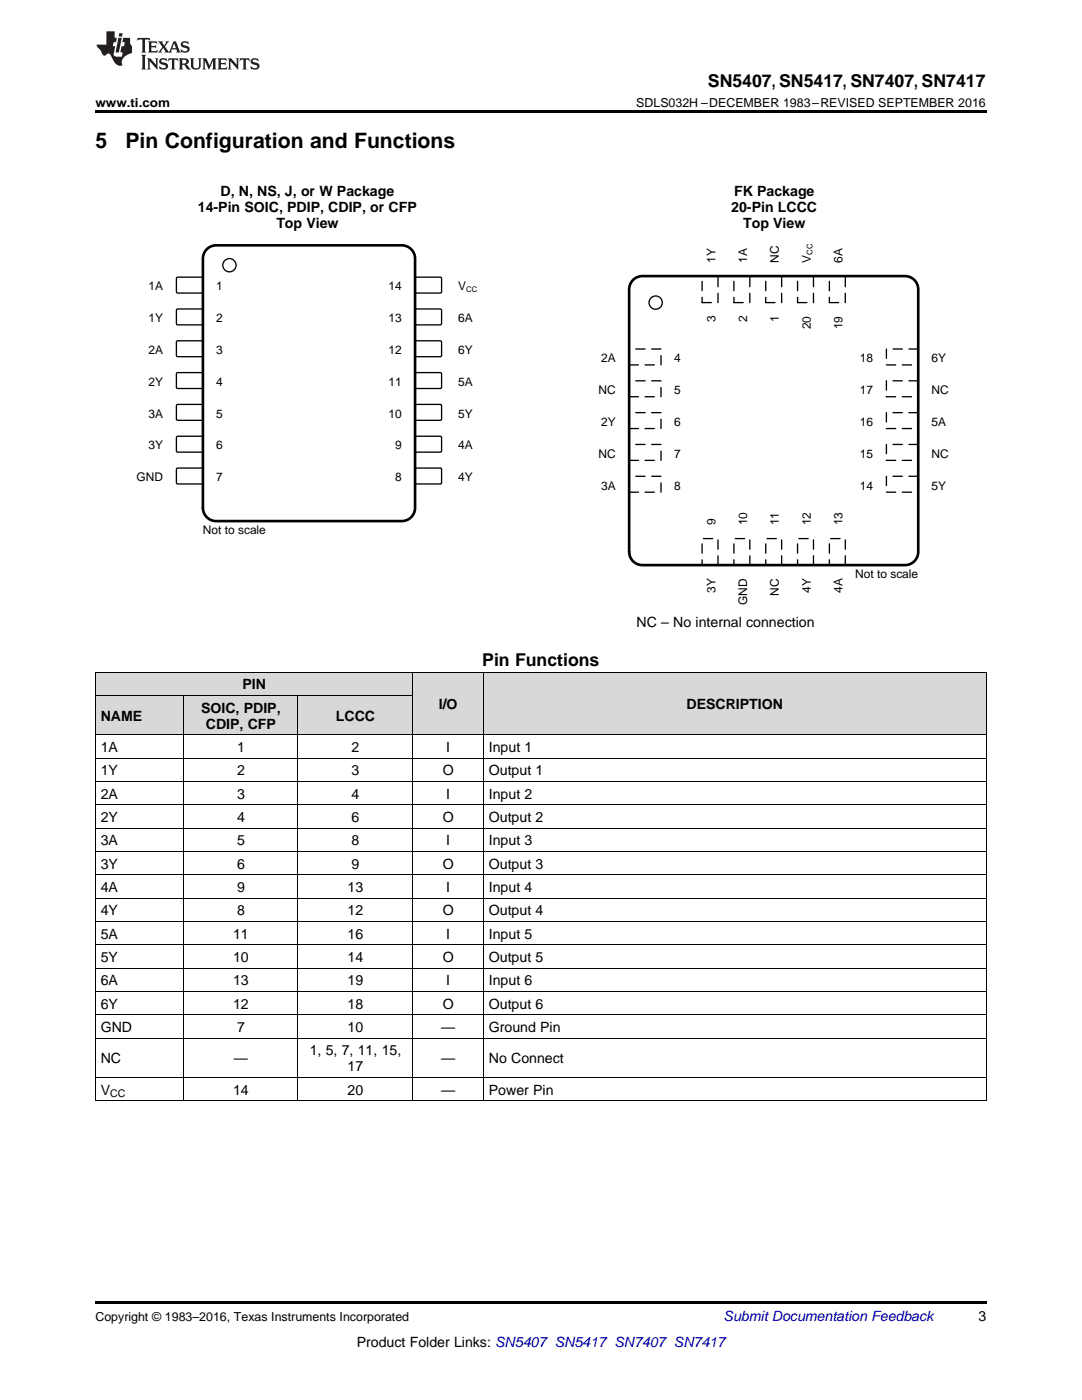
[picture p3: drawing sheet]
<svg xmlns="http://www.w3.org/2000/svg" width="216mm" height="279mm" viewBox="0 0 216 279" stroke-linecap="round" stroke-linejoin="round" font-family="sans-serif">
<g fill="#d8d8d8">
<path d="M82.4 134.2h14.1v12.5h-14.1z"/>
<path d="M96.5 134.2h100.3v12.5h-100.3z"/>
<path d="M19 138.9h17.7v7.8h-17.7z"/>
<path d="M36.7 138.9h22.8v7.8h-22.8z"/>
<path d="M59.5 138.9h22.9v7.8h-22.9z"/>
<path d="M19 134.2h17.7v4.7h-17.7z"/>
<path d="M36.7 134.2h22.8v4.7h-22.8z"/>
<path d="M59.5 134.2h22.9v4.7h-22.9z"/>
</g>
<path d="M19 219.7h.2zM59.4 219.7h.1zM82.3 219.7h.1zM96.4 219.7h.1zM196.7 219.7h.1zM19 259.7h177.8v.5h-177.8z" fill="#000"/>
<g fill="none" stroke="#000" stroke-width=".2">
<path d="M19 138.8h63.4M19 134.1h177.8M19.1 134.2v85.5M36.6 138.8v80.9M59.5 138.8v80.9M82.4 134.2v85.5M96.4 134.2v85.5M196.8 134.2v85.5M19 155.9h177.8M19 151.3h177.8M19 146.6h177.8M19 179.2h177.8"/>
<path d="M19 174.6h177.8M19 169.9h177.8M19 165.3h177.8M19 160.6h177.8M19 197.9h177.8M19 193.2h177.8M19 188.5h177.8M19 183.9h177.8M19 219.7h177.8M19 215h177.8M19 207.2h177.8M19 202.5h177.8"/>
</g>
<path d="M125.5 69.7h6.4v3.1h-6.4z" fill-rule="evenodd" fill="#fff"/>
<path d="M125.5 69.7h6.4v3.1h-6.4z" fill="none" stroke="#000" stroke-width=".26" stroke-dasharray="1.9 1.3"/>
<path d="M125.5 76h6.4v3.2h-6.4z" fill-rule="evenodd" fill="#fff"/>
<path d="M125.5 76h6.4v3.2h-6.4z" fill="none" stroke="#000" stroke-width=".26" stroke-dasharray="1.9 1.3"/>
<path d="M125.5 82.4h6.4v3.1h-6.4z" fill-rule="evenodd" fill="#fff"/>
<path d="M125.5 82.4h6.4v3.1h-6.4z" fill="none" stroke="#000" stroke-width=".26" stroke-dasharray="1.9 1.3"/>
<path d="M125.5 88.7h6.4v3.2h-6.4z" fill-rule="evenodd" fill="#fff"/>
<path d="M125.5 88.7h6.4v3.2h-6.4z" fill="none" stroke="#000" stroke-width=".26" stroke-dasharray="1.9 1.3"/>
<path d="M125.5 95.1h6.4v3.1h-6.4z" fill-rule="evenodd" fill="#fff"/>
<path d="M125.5 95.1h6.4v3.1h-6.4z" fill="none" stroke="#000" stroke-width=".26" stroke-dasharray="1.9 1.3"/>
<path d="M140.1 107.5h3.2v5.3h-3.2z" fill-rule="evenodd" fill="#fff"/>
<path d="M140.1 107.5h3.2v5.3h-3.2z" fill="none" stroke="#000" stroke-width=".26" stroke-dasharray="1.9 1.3"/>
<path d="M146.4 107.5h3.2v5.3h-3.2z" fill-rule="evenodd" fill="#fff"/>
<path d="M146.4 107.5h3.2v5.3h-3.2z" fill="none" stroke="#000" stroke-width=".26" stroke-dasharray="1.9 1.3"/>
<path d="M152.8 107.5h3.2v5.3h-3.2z" fill-rule="evenodd" fill="#fff"/>
<path d="M152.8 107.5h3.2v5.3h-3.2z" fill="none" stroke="#000" stroke-width=".26" stroke-dasharray="1.9 1.3"/>
<path d="M159.1 107.5h3.2v5.3h-3.2z" fill-rule="evenodd" fill="#fff"/>
<path d="M159.1 107.5h3.2v5.3h-3.2z" fill="none" stroke="#000" stroke-width=".26" stroke-dasharray="1.9 1.3"/>
<path d="M165.5 107.5h3.2v5.3h-3.2z" fill-rule="evenodd" fill="#fff"/>
<path d="M165.5 107.5h3.2v5.3h-3.2z" fill="none" stroke="#000" stroke-width=".26" stroke-dasharray="1.9 1.3"/>
<path d="M176.9 95.1h6.3v3.1h-6.3z" fill-rule="evenodd" fill="#fff"/>
<path d="M176.9 95.1h6.3v3.1h-6.3z" fill="none" stroke="#000" stroke-width=".26" stroke-dasharray="1.9 1.3"/>
<path d="M176.9 88.7h6.3v3.2h-6.3z" fill-rule="evenodd" fill="#fff"/>
<path d="M176.9 88.7h6.3v3.2h-6.3z" fill="none" stroke="#000" stroke-width=".26" stroke-dasharray="1.9 1.3"/>
<path d="M176.9 82.4h6.3v3.1h-6.3z" fill-rule="evenodd" fill="#fff"/>
<path d="M176.9 82.4h6.3v3.1h-6.3z" fill="none" stroke="#000" stroke-width=".26" stroke-dasharray="1.9 1.3"/>
<path d="M176.9 76h6.3v3.2h-6.3z" fill-rule="evenodd" fill="#fff"/>
<path d="M176.9 76h6.3v3.2h-6.3z" fill="none" stroke="#000" stroke-width=".26" stroke-dasharray="1.9 1.3"/>
<path d="M176.9 69.7h6.3v3.1h-6.3z" fill-rule="evenodd" fill="#fff"/>
<path d="M176.9 69.7h6.3v3.1h-6.3z" fill="none" stroke="#000" stroke-width=".26" stroke-dasharray="1.9 1.3"/>
<path d="M165.5 55.1h3.2v5.3h-3.2z" fill-rule="evenodd" fill="#fff"/>
<path d="M165.5 55.1h3.2v5.3h-3.2z" fill="none" stroke="#000" stroke-width=".26" stroke-dasharray="1.9 1.3"/>
<path d="M159.1 55.1h3.2v5.3h-3.2z" fill-rule="evenodd" fill="#fff"/>
<path d="M159.1 55.1h3.2v5.3h-3.2z" fill="none" stroke="#000" stroke-width=".26" stroke-dasharray="1.9 1.3"/>
<path d="M152.8 55.1h3.2v5.3h-3.2z" fill-rule="evenodd" fill="#fff"/>
<path d="M152.8 55.1h3.2v5.3h-3.2z" fill="none" stroke="#000" stroke-width=".26" stroke-dasharray="1.9 1.3"/>
<path d="M146.4 55.1h3.2v5.3h-3.2z" fill-rule="evenodd" fill="#fff"/>
<path d="M146.4 55.1h3.2v5.3h-3.2z" fill="none" stroke="#000" stroke-width=".26" stroke-dasharray="1.9 1.3"/>
<path d="M140.1 55.1h3.2v5.3h-3.2z" fill-rule="evenodd" fill="#fff"/>
<path d="M140.1 55.1h3.2v5.3h-3.2z" fill="none" stroke="#000" stroke-width=".26" stroke-dasharray="1.9 1.3"/>
<circle cx="130.8" cy="60.4" r="1.32" fill="none" stroke="#000" stroke-width=".26"/>
<path d="M126.1 56.1a2.64 2.64 0 0 1 2.1-1h52.4a2.65 2.65 0 0 1 2.6 2.6v52.4a2.65 2.65 0 0 1-2.6 2.7h-52.4a2.65 2.65 0 0 1-2.7-2.7v-52.4l.1-.6z" fill="none" stroke="#000" stroke-width=".53"/>
<path d="M35.2 55.4l.3-.1h4.9l.1 .3v2.8l-.3 .1-4.9-.1-.1-.2z" fill-rule="evenodd" fill="#fff"/>
<path d="M35.2 55.4l.3-.1h4.9l.1 .3v2.8l-.3 .1-4.9-.1-.1-.2z" fill="none" stroke="#000" stroke-width=".26"/>
<path d="M82.9 55.4l.2-.1h4.9l.1 .3v2.8l-.3 .1-4.8-.1-.2-.2z" fill-rule="evenodd" fill="#fff"/>
<path d="M82.9 55.4l.2-.1h4.9l.1 .3v2.8l-.3 .1-4.8-.1-.2-.2z" fill="none" stroke="#000" stroke-width=".26"/>
<path d="M35.2 61.8l.3-.1h4.9l.1 .2v2.8l-.3 .1h-4.9l-.1-.2z" fill-rule="evenodd" fill="#fff"/>
<path d="M35.2 61.8l.3-.1h4.9l.1 .2v2.8l-.3 .1h-4.9l-.1-.2z" fill="none" stroke="#000" stroke-width=".26"/>
<path d="M82.9 61.8l.2-.1h4.9l.1 .2v2.8l-.3 .1h-4.8l-.2-.2z" fill-rule="evenodd" fill="#fff"/>
<path d="M82.9 61.8l.2-.1h4.9l.1 .2v2.8l-.3 .1h-4.8l-.2-.2z" fill="none" stroke="#000" stroke-width=".26"/>
<path d="M35.2 68.1l.3-.1h4.9l.1 .3v2.8l-.3 .1-4.9-.1-.1-.2z" fill-rule="evenodd" fill="#fff"/>
<path d="M35.2 68.1l.3-.1h4.9l.1 .3v2.8l-.3 .1-4.9-.1-.1-.2z" fill="none" stroke="#000" stroke-width=".26"/>
<path d="M82.9 68.1l.2-.1h4.9l.1 .3v2.8l-.3 .1-4.8-.1-.2-.2z" fill-rule="evenodd" fill="#fff"/>
<path d="M82.9 68.1l.2-.1h4.9l.1 .3v2.8l-.3 .1-4.8-.1-.2-.2z" fill="none" stroke="#000" stroke-width=".26"/>
<path d="M35.2 74.5l.3-.1h4.9l.1 .2v2.8l-.3 .1h-4.9l-.1-.2z" fill-rule="evenodd" fill="#fff"/>
<path d="M35.2 74.5l.3-.1h4.9l.1 .2v2.8l-.3 .1h-4.9l-.1-.2z" fill="none" stroke="#000" stroke-width=".26"/>
<path d="M83 74.4h5l.1 .2v2.8l-.3 .1h-4.8l-.2-.2v-2.7z" fill-rule="evenodd" fill="#fff"/>
<path d="M83 74.4h5l.1 .2v2.8l-.3 .1h-4.8l-.2-.2v-2.7z" fill="none" stroke="#000" stroke-width=".26"/>
<path d="M35.2 80.8l.3-.1h4.9l.1 .3v2.8l-.3 .1-4.9-.1-.1-.2z" fill-rule="evenodd" fill="#fff"/>
<path d="M35.2 80.8l.3-.1h4.9l.1 .3v2.8l-.3 .1-4.9-.1-.1-.2z" fill="none" stroke="#000" stroke-width=".26"/>
<path d="M83 80.7h5l.1 .3v2.8l-.3 .1-4.8-.1-.2-.2v-2.6z" fill-rule="evenodd" fill="#fff"/>
<path d="M83 80.7h5l.1 .3v2.8l-.3 .1-4.8-.1-.2-.2v-2.6z" fill="none" stroke="#000" stroke-width=".26"/>
<path d="M35.2 87.2l.3-.1h4.9l.1 .2v2.8l-.3 .1h-4.9l-.1-.2z" fill-rule="evenodd" fill="#fff"/>
<path d="M35.2 87.2l.3-.1h4.9l.1 .2v2.8l-.3 .1h-4.9l-.1-.2z" fill="none" stroke="#000" stroke-width=".26"/>
<path d="M83 87.1h5l.1 .2v2.8l-.3 .1h-4.8l-.2-.2v-2.7z" fill-rule="evenodd" fill="#fff"/>
<path d="M83 87.1h5l.1 .2v2.8l-.3 .1h-4.8l-.2-.2v-2.7z" fill="none" stroke="#000" stroke-width=".26"/>
<path d="M35.2 93.5l.3-.1h4.9l.1 .3v2.8l-.3 .1h-4.9l-.1-.3z" fill-rule="evenodd" fill="#fff"/>
<path d="M35.2 93.5l.3-.1h4.9l.1 .3v2.8l-.3 .1h-4.9l-.1-.3z" fill="none" stroke="#000" stroke-width=".26"/>
<path d="M82.9 93.5l.2-.1h4.9l.1 .3v2.8l-.3 .1h-4.8l-.2-.3z" fill-rule="evenodd" fill="#fff"/>
<g fill="none" stroke="#000" stroke-width=".26">
<path d="M82.9 93.5l.2-.1h4.9l.1 .3v2.8l-.3 .1h-4.8l-.2-.3z"/>
<circle cx="45.8" cy="52.9" r="1.32"/>
</g>
<path d="M41.1 50a2.64 2.64 0 0 1 2-1h37.1a2.65 2.65 0 0 1 2.6 2.6v49.7a2.65 2.65 0 0 1-2.6 2.7h-37.1a2.65 2.65 0 0 1-2.6-2.7v-49.7l.1-.6z" fill="none" stroke="#000" stroke-width=".53"/>
<path d="M19 22h177.8v.5h-177.8z" fill="#000"/>
<g fill="#231f20">
<path d="M27.5 7.6l-.1 .5 .4-.2h.6v.1v2.1l-.2 .4h1l-.3-.4v-2.1l.1-.1h.5l.5 .2-.2-.5zM29.5 8.3l.2 .3v1.5l-.2 .4h1.8l.2-.6a1.04 1.04 0 0 1-1.3 .2v-.7h.6l.3 .2v-.6l-.3 .2h-.6v-.6l.8-.1 .4 .3-.2-.5zM31.5 8.3l.9 1.1-.9 1.1h.8l-.2-.2 .5-.7 .4 .7-.2 .2h1.5l-.1-.2 .1-.4h.9l.1 .4-.2 .2h1l-.3-.3-.7-1.9h-.5l-.9 2-.8-1 .9-1h-.8l.1 .3-.3 .5-.4-.6 .2-.2zM34.7 8.6l.4 1h-.7zM36.3 8.4a.63 .63 0 0 0-.2 .7 .63 .63 0 0 0 .6 .4l.6 .2 .1 .2a.75 .75 0 0 1-.7 .4 .75 .75 0 0 1-.6-.5l.1 .7 .1-.1a1.11 1.11 0 0 0 1.5-.6 1.13 1.13 0 0 0-1.2-.8l-.1-.4a1.04 1.04 0 0 1 1.2 .2l-.2-.5-.1 .1-.5-.2zM28.2 10.9l.2 .4v2.2l-.2 .4h1l-.3-.4v-2.2l.3-.4zM29.3 11.6l.3 .4v1.5l-.3 .4h.8l-.2-.4v-1.3l1.5 1.7v-1.9l.2-.4h-.7l.2 .4v.9l-1.1-1.3zM32 11.8a.62 .62 0 0 0-.2 .7 .62 .62 0 0 0 .6 .4l.6 .1 .1 .3a.76 .76 0 0 1-.7 .3 .76 .76 0 0 1-.6-.4l.1 .7 .1-.1a1.11 1.11 0 0 0 1.5-.6 1.13 1.13 0 0 0-1.2-.8l-.1-.4a1.04 1.04 0 0 1 1.2 .2l-.2-.6-.1 .1-.5-.1zM33.7 11.6l-.2 .6a.61 .61 0 0 1 .8-.3v1.6l-.2 .4h.9l-.2-.4v-1.6a.63 .63 0 0 1 .8 .3l-.2-.6zM35.6 11.6l.3 .4v1.5l-.3 .4h1l-.2-.2v-.8l.5 .2a.76 .76 0 0 0 1.2 .7l-1-1a.58 .58 0 0 0 .6-.5 .58 .58 0 0 0-.5-.6zM36.4 11.9h.1a.45 .45 0 0 1 .5 .1 .45 .45 0 0 1 .1 .5l-.7 .2zM37.9 11.6l.2 .2a2.17 2.17 0 0 0 .3 1.9 .99 .99 0 0 0 1.6-.6v-1.1l.2-.4h-.7l.2 .2a1.92 1.92 0 0 1-.2 1.8 .6 .6 0 0 1-.9-.5v-1.1l.2-.4zM40.4 11.6l.2 .4v1.5l-.2 .4h.7l-.2-.4v-1.4l.8 1.8 .8-1.8v1.4l-.2 .4h.9l-.2-.4v-1.5l.2-.4h-.8l-.6 1.5-.6-1.5zM43.4 11.6l.2 .4v1.5l-.2 .4h1.8l.2-.6a1.04 1.04 0 0 1-1.3 .1v-.6h.5l.4 .2v-.6l-.4 .2h-.5v-.7h.8l.3 .3-.1-.6zM45.5 11.6l.2 .4v1.5l-.2 .4h.7l-.2-.4v-1.3l1.5 1.7v-1.9l.2-.4h-.7l.2 .4v.9l-1.1-1.3zM47.9 11.6l-.1 .6a.61 .61 0 0 1 .8-.3v1.6l-.3 .4h1l-.3-.4 .1-1.6a.63 .63 0 0 1 .7 .3l-.1-.6zM50.2 11.8a.62 .62 0 0 0-.2 .7 .62 .62 0 0 0 .6 .4l.6 .1 .2 .3a.76 .76 0 0 1-.8 .3 .76 .76 0 0 1-.6-.4l.1 .7 .2-.1a1.11 1.11 0 0 0 1.5-.6 1.13 1.13 0 0 0-1.3-.8l-.1-.4a1.04 1.04 0 0 1 1.2 .2l-.1-.6-.2 .1-.5-.1z"/>
<path d="M21.2 6.3v2.6h-1.9l.1 .4 .7 .9a.91 .91 0 0 0 1 .8 .56 .56 0 0 1 .5-.3 .56 .56 0 0 1 .5 .3l.4 .8a1.53 1.53 0 0 0 1.9 1.2 1.54 1.54 0 0 1 1-2.1l.9-.3v-1.4a1.52 1.52 0 0 1-.3-1.6h-1.4l-.2 .8h.5l-.2 .8h-.4l-.2 1v.2l.4 .1-.2 .8a1.93 1.93 0 0 1-1.6-.3l.3-1.8h-.5l.2-.8h.4l.2-.8h-.4v-1.3zM23.6 7.6l-.6 2.9h.7l.6-2.9zM23.8 6.6l-.1 .7h.6l.2-.7z"/>
</g>
<g font-size="4.2">
<text x="19" y="29.6">5</text>
<text x="25" y="29.6">Pin Configuration and Functions</text>
</g>
<g font-size="3.5">
<text x="141.3" y="17.3">SN5407, SN5417, SN7407, SN7417</text>
<text x="96.2" y="132.9">Pin Functions</text>
</g>
<g font-size="2.8">
<text x="44" y="39.1">D, N, NS, J, or W Package</text>
<text x="146.5" y="39.1">FK Package</text>
<text x="39.5" y="42.3">14-Pin SOIC, PDIP, CDIP, or CFP</text>
<text x="55.1" y="45.4">Top View</text>
<text x="145.9" y="42.3">20-Pin LCCC</text>
<text x="148.3" y="45.5">Top View</text>
<text x="127" y="125.2">NC – No internal connection</text>
<text x="48.4" y="137.6">PIN</text>
<text x="20.1" y="143.8">NAME</text>
<text x="40.1" y="142.2">SOIC, PDIP,</text>
<text x="67" y="143.8">LCCC</text>
<text x="87.6" y="141.5">I/O</text>
<text x="137" y="141.5">DESCRIPTION</text>
<text x="41.1" y="145.4">CDIP, CFP</text>
<text x="20.1" y="150.1">1A</text>
<text x="20.1" y="154.7">1Y</text>
<text x="47.3" y="150.1">1</text>
<text x="47.3" y="154.7">2</text>
<text x="70.2" y="150.1">2</text>
<text x="70.2" y="154.7">3</text>
<text x="88.3" y="154.7">O</text>
<text x="89" y="150.1">I</text>
<text x="97.5" y="150.1">Input 1</text>
<text x="97.5" y="154.7">Output 1</text>
<text x="20.1" y="159.4">2A</text>
<text x="47.3" y="159.4">3</text>
<text x="70.2" y="159.4">4</text>
<text x="89" y="159.4">I</text>
<text x="97.5" y="159.4">Input 2</text>
<text x="20.1" y="164">2Y</text>
<text x="47.3" y="164">4</text>
<text x="70.2" y="164">6</text>
<text x="88.3" y="164">O</text>
<text x="97.5" y="164">Output 2</text>
<text x="20.1" y="168.7">3A</text>
<text x="20.1" y="173.4">3Y</text>
<text x="47.3" y="168.7">5</text>
<text x="47.3" y="173.4">6</text>
<text x="70.2" y="168.7">8</text>
<text x="70.2" y="173.4">9</text>
<text x="88.3" y="173.4">O</text>
<text x="89" y="168.7">I</text>
<text x="97.5" y="168.7">Input 3</text>
<text x="97.5" y="173.4">Output 3</text>
<text x="20.1" y="178">4A</text>
<text x="47.3" y="178">9</text>
<text x="69.4" y="178">13</text>
<text x="89" y="178">I</text>
<text x="97.5" y="178">Input 4</text>
<text x="20.1" y="182.7">4Y</text>
<text x="47.3" y="182.7">8</text>
<text x="69.4" y="182.7">12</text>
<text x="88.3" y="182.7">O</text>
<text x="97.5" y="182.7">Output 4</text>
<text x="20.1" y="187.3">5A</text>
<text x="20.1" y="192">5Y</text>
<text x="46.5" y="187.3">11</text>
<text x="46.5" y="192">10</text>
<text x="69.4" y="187.3">16</text>
<text x="69.4" y="192">14</text>
<text x="88.3" y="192">O</text>
<text x="89" y="187.3">I</text>
<text x="97.5" y="187.3">Input 5</text>
<text x="97.5" y="192">Output 5</text>
<text x="20.1" y="196.6">6A</text>
<text x="46.5" y="196.6">13</text>
<text x="69.4" y="196.6">19</text>
<text x="89" y="196.6">I</text>
<text x="97.5" y="196.6">Input 6</text>
<text x="20.1" y="201.3">6Y</text>
<text x="46.5" y="201.3">12</text>
<text x="69.4" y="201.3">18</text>
<text x="88.3" y="201.3">O</text>
<text x="97.5" y="201.3">Output 6</text>
<text x="20.1" y="206">GND</text>
<text x="47.3" y="206">7</text>
<text x="69.4" y="206">10</text>
<text x="88" y="206">—</text>
<text x="97.5" y="206">Ground Pin</text>
<text x="20.1" y="212.2">NC</text>
<text x="46.7" y="212.2">—</text>
<text x="61.8" y="210.6">1, 5, 7, 11, 15,</text>
<text x="69.4" y="213.8">17</text>
<text x="88" y="212.2">—</text>
<text x="97.5" y="212.2">No Connect</text>
<text x="20.1" y="218.4">V</text>
<text x="46.5" y="218.4">14</text>
<text x="69.4" y="218.4">20</text>
<text x="88" y="218.4">—</text>
<text x="97.5" y="218.4">Power Pin</text>
<text x="195.3" y="263.6">3</text>
<text x="71.2" y="268.9">Product Folder Links: SN5407 SN5417 SN7407 SN7417</text>
</g>
<text font-size="2.8" fill="#0000c8" x="144.4" y="263.6">Submit Documentation Feedback</text>
<g font-size="2.5">
<text x="19" y="21.4">www.ti.com</text>
<text x="127" y="21.4">SDLS032H –DECEMBER 1983–REVISED SEPTEMBER 2016</text>
<text x="19" y="263.6">Copyright © 1983–2016, Texas Instruments Incorporated</text>
</g>
<g font-size="2.4">
<text x="142.7" y="52.5" transform="rotate(-90 142.7 52.5)">1Y</text>
<text x="149.1" y="52.5" transform="rotate(-90 149.1 52.5)">1A</text>
<text x="155.4" y="52.5" transform="rotate(-90 155.4 52.5)">NC</text>
<text x="161.8" y="52.5" transform="rotate(-90 161.8 52.5)">V</text>
<text x="168.1" y="52.5" transform="rotate(-90 168.1 52.5)">6A</text>
<text x="29.6" y="58">1A</text>
<text x="43.1" y="58">1</text>
<text x="77.5" y="58">14</text>
<text x="91.4" y="58">V</text>
<text x="29.6" y="64.3">1Y</text>
<text x="43.1" y="64.3">2</text>
<text x="77.5" y="64.3">13</text>
<text x="91.4" y="64.3">6A</text>
<text x="142.7" y="64.4" transform="rotate(-90 142.7 64.4)">3</text>
<text x="149.1" y="64.4" transform="rotate(-90 149.1 64.4)">2</text>
<text x="155.4" y="64.4" transform="rotate(-90 155.4 64.4)">1</text>
<text x="161.8" y="65.7" transform="rotate(-90 161.8 65.7)">20</text>
<text x="168.1" y="65.7" transform="rotate(-90 168.1 65.7)">19</text>
<text x="29.6" y="70.7">2A</text>
<text x="43.1" y="70.7">3</text>
<text x="77.5" y="70.7">12</text>
<text x="91.4" y="70.7">6Y</text>
<text x="29.6" y="77">2Y</text>
<text x="43.1" y="77">4</text>
<text x="77.5" y="77">11</text>
<text x="91.4" y="77">5A</text>
<text x="120" y="72.3">2A</text>
<text x="134.5" y="72.3">4</text>
<text x="171.6" y="72.3">18</text>
<text x="185.9" y="72.3">6Y</text>
<text x="29.6" y="83.4">3A</text>
<text x="43.1" y="83.4">5</text>
<text x="77.5" y="83.4">10</text>
<text x="91.4" y="83.4">5Y</text>
<text x="119.5" y="78.6">NC</text>
<text x="134.5" y="78.6">5</text>
<text x="171.6" y="78.6">17</text>
<text x="185.9" y="78.6">NC</text>
<text x="29.6" y="89.7">3Y</text>
<text x="43.1" y="89.7">6</text>
<text x="78.9" y="89.7">9</text>
<text x="91.4" y="89.7">4A</text>
<text x="120" y="85">2Y</text>
<text x="134.5" y="85">6</text>
<text x="171.6" y="85">16</text>
<text x="185.9" y="85">5A</text>
<text x="119.5" y="91.3">NC</text>
<text x="134.5" y="91.3">7</text>
<text x="171.6" y="91.3">15</text>
<text x="185.9" y="91.3">NC</text>
<text x="27.3" y="96.1">GND</text>
<text x="43.1" y="96.1">7</text>
<text x="78.9" y="96.1">8</text>
<text x="91.4" y="96.1">4Y</text>
<text x="120" y="97.7">3A</text>
<text x="134.5" y="97.7">8</text>
<text x="171.6" y="97.7">14</text>
<text x="185.9" y="97.7">5Y</text>
<text x="40.5" y="106.6">Not to scale</text>
<text x="142.7" y="104.8" transform="rotate(-90 142.7 104.8)">9</text>
<text x="149.1" y="104.8" transform="rotate(-90 149.1 104.8)">10</text>
<text x="155.4" y="104.8" transform="rotate(-90 155.4 104.8)">11</text>
<text x="161.8" y="104.8" transform="rotate(-90 161.8 104.8)">12</text>
<text x="168.1" y="104.8" transform="rotate(-90 168.1 104.8)">13</text>
<text x="142.7" y="118.3" transform="rotate(-90 142.7 118.3)">3Y</text>
<text x="155.4" y="118.9" transform="rotate(-90 155.4 118.9)">NC</text>
<text x="161.8" y="118.3" transform="rotate(-90 161.8 118.3)">4Y</text>
<text x="168.1" y="118.3" transform="rotate(-90 168.1 118.3)">4A</text>
<text x="170.6" y="115.4">Not to scale</text>
<text x="149.1" y="120.7" transform="rotate(-90 149.1 120.7)">GND</text>
</g>
<text font-size="2.1" x="22" y="219">CC</text>
<g font-size="1.5">
<text x="162.1" y="50.9" transform="rotate(-90 162.1 50.9)">CC</text>
<text x="93" y="58.3">CC</text>
</g>
</svg>
